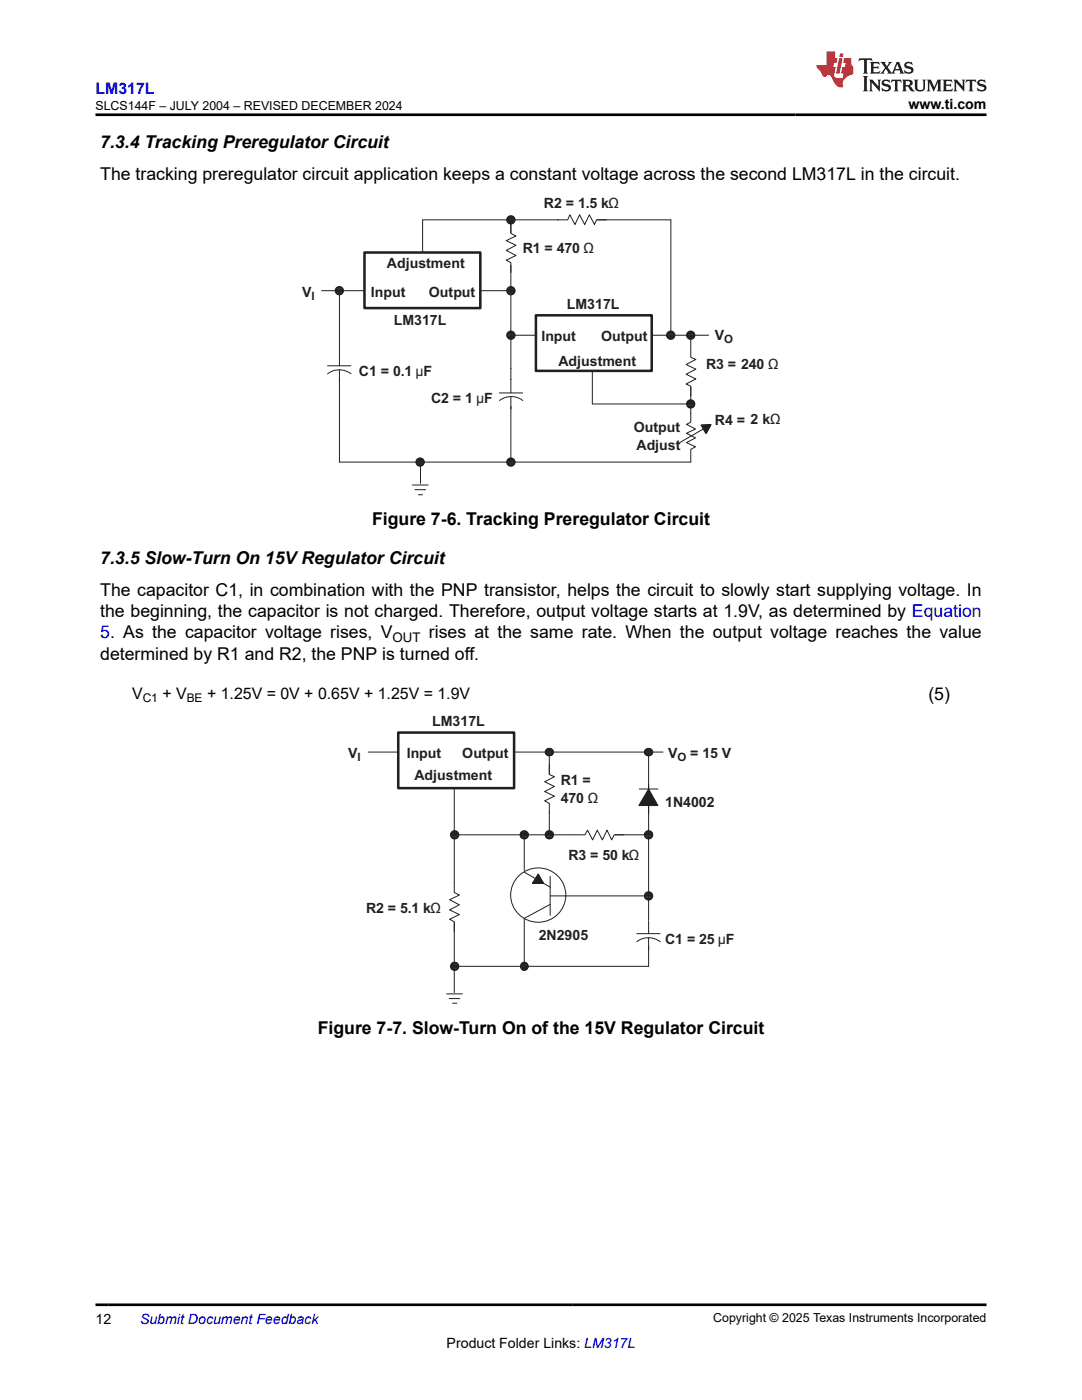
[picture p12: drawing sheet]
<svg xmlns="http://www.w3.org/2000/svg" width="216mm" height="279mm" viewBox="0 0 216 279" stroke-linecap="round" stroke-linejoin="round" font-family="sans-serif">
<path d="M72.7 50.4h23.1v11.1h-23.1z" fill="none" stroke="#231e21" stroke-width=".51"/>
<g fill="none" stroke="#231e21" stroke-width=".2">
<path d="M64.2 58h8.5M67 58.3h1.4M67 58.2h1.4M67 57.8h1.4M67 57.9h1.4M67.1 58.4h1.2M67.1 57.7h1.2M67.1 58.5h1.1M67.1 57.5h1.1M67.3 58.7h.9M67.3 57.4h.9M67.7 58.3v15.3"/>
<path d="M95.8 58h7M101.3 44.1h1.4M101.3 44h1.4M101.3 43.6h1.4M101.3 43.7h1.4M101.3 58.3h1.4M101.3 58.2h1.4M101.3 57.8h1.4M101.3 57.9h1.4M101.3 44.2h1.3M101.3 43.5h1.3M101.3 58.4h1.3"/>
<path d="M101.3 57.7h1.3M101.4 44.4h1.1M101.4 43.4h1.1M101.4 58.5h1.1M101.4 57.5h1.1M101.5 44.5h.9M101.5 43.2h.9M101.5 58.7h.9M101.5 57.4h.9M101.9 43.9v2.9M101.9 52.9v39.3M111.4 43.9h-27.1v6.5"/>
<path d="M119.1 43.9h14.8v22.7M67.7 75.1v17.1h70.1M101.2 66.9h5.8M101.3 67.2h1.4M101.3 67.1h1.4M101.3 66.7h1.4M101.3 66.8h1.4M101.3 67.3h1.3M101.3 66.6h1.3M101.4 67.4h1.1M101.4 66.4h1.1M101.5 67.6h.9"/>
<path d="M101.5 66.3h.9M118.2 74.1v6.5h20.4M130 66.9h11.4M133.1 67.2h1.4M133.1 67.1h1.4M133.1 66.7h1.4M133.1 66.8h1.4M133.2 67.3h1.2M133.2 66.6h1.2M133.3 67.4h1.1M133.3 66.4h1.1M133.4 67.6h.9"/>
<path d="M133.4 66.3h.9M137.2 67.2h1.4M137.2 67.1h1.4M137.2 66.7h1.4M137.2 66.8h1.4M137.2 67.3h1.3M137.2 66.6h1.3M137.3 67.4h1.1M137.3 66.4h1.1M137.4 67.6h.9M137.4 66.3h.9M137.8 67.5v1.8"/>
<path d="M137.8 77.1v5.5M83.1 92.5h1.5M83.1 92.4h1.5M83.1 92h1.5M83.1 92.1h1.5M83.2 92.6h1.3M83.2 91.9h1.3M83.3 92.7h1.1M83.3 91.7h1.1M83.5 92.9h.8M83.5 91.6h.8M83.9 92.2v4.3"/>
<path d="M101.3 92.5h1.4M101.3 92.4h1.4M101.3 92h1.4M101.3 92.1h1.4M101.3 92.6h1.3M101.3 91.9h1.3M101.4 92.7h1.1M101.4 91.7h1.1M101.5 92.9h.9M101.5 91.6h.9M137.2 80.9h1.4M137.2 80.8h1.4"/>
<path d="M137.2 80.4h1.4M137.2 80.5h1.4M137.2 81h1.3M137.2 80.3h1.3M137.3 81.1h1.1M137.3 80.1h1.1M137.4 81.3h.9M137.4 80h.9"/>
</g>
<g fill="none" stroke="#231e21" stroke-width=".34">
<circle cx="67.7" cy="58" r=".76"/>
<circle cx="101.9" cy="43.9" r=".76"/>
<circle cx="101.9" cy="58" r=".76"/>
<circle cx="101.9" cy="66.9" r=".76"/>
<circle cx="133.8" cy="66.9" r=".76"/>
<circle cx="137.8" cy="66.9" r=".76"/>
<circle cx="83.8" cy="92.2" r=".76"/>
<circle cx="101.9" cy="92.2" r=".76"/>
<circle cx="137.8" cy="80.6" r=".76"/>
</g>
<path d="M65.4 70.4h4.6v5.1h-4.6z" fill="#fff"/>
<path d="M65.4 73h4.6M67.7 70.4v2.6M67.7 73.8v2.4M70 74.6a3.8 3.8 0 0 0-4.6 0" fill="none" stroke="#231e21" stroke-width=".2"/>
<path d="M136.9 71.2h2v5.9h-2z" fill="#fff"/>
<path d="M137.8 69.4v1.9l1.1 .4-2 1 2 1-2 1 2 .9-2 1 .9 .5v1.9" fill="none" stroke="#231e21" stroke-width=".2"/>
<path d="M113.3 42.9h5.8v2h-5.8z" fill="#fff"/>
<path d="M111.3 43.9h2l.4-1 1 1.9 1-1.9 1 1.9 .9-1.9 1 1.9 .4-.9h2M137.8 82.5v1.8l-.8 .4 1.8 .9-1.8 .9 1.8 .9-1.8 .9 1.8 .9-1 .5v2.5" fill="none" stroke="#231e21" stroke-width=".2"/>
<path d="M140 84.9l1.8-.1-.9 1.7z" fill="#231e21"/>
<path d="M140 84.9l1.8-.1-.9 1.7z" fill="none" stroke="#231e21" stroke-width=".34"/>
<path d="M141.2 85.1l-5.6 3.2" fill="none" stroke="#231e21" stroke-width=".2"/>
<path d="M99.7 75.8h4.6v5.2h-4.6z" fill="#fff"/>
<path d="M99.7 78.4h4.6M101.9 75.7v2.7M101.9 79.2v2.4M104.3 79.9a3.8 3.8 0 0 0-4.6 0" fill="none" stroke="#231e21" stroke-width=".2"/>
<path d="M101 46.6h2v5.8h-2z" fill="#fff"/>
<g fill="none" stroke="#231e21" stroke-width=".2">
<path d="M101.9 44.6v2l1.1 .5-2 .9 2 1-2 1 2 1-2 .9 .9 .5v2M82.3 96.8h3.1M82.8 97.7h2.1M83.5 98.7h.8M73.5 150.1h6.1M90.6 157.5v18.7M102.8 150.1h29.5M108.9 150.3h1.5M108.9 149.8h1.5M108.9 150h1.5M109 150.5h1.3M109 149.8h1.3"/>
<path d="M109.1 150.6h1.1M109.1 149.7h1.1M109.2 150.8h.9M109.2 149.5h.9M109.6 150.9v5.1M128.7 150.3h1.5M128.7 149.8h1.5M128.7 150h1.5M128.7 150.5h1.4M128.7 149.8h1.4M128.8 150.6h1.2M128.8 149.7h1.2"/>
<path d="M129 150.8h.8M129 149.5h.8M129.4 150.6v36.2M90 166.6h24.7M90 166.9h1.4M90 166.8h1.5M90 166.3h1.4M90 166.5h1.5M90.1 167h1.2M90.1 166.2h1.2M90.1 167.1h1.1M90.1 166.1h1.1"/>
<path d="M90.3 167.3h.9M90.3 165.9h.9M103.9 166.9h1.5M103.9 166.8h1.5M103.9 166.3h1.5M103.9 166.5h1.5M103.9 167h1.4M103.9 166.2h1.4M104 167.1h1.1M104 166.1h1.1M104.2 167.3h.8M104.2 165.9h.8"/>
<path d="M104.6 166.6v7.1M104.6 174.1l5.3 3M107.4 174.5l-1.1 1.8h2.1h-2.1h2.1l-1-1.8-1.1 1.8M108.9 166.9h1.5M108.9 166.8h1.5M108.9 166.3h1.5M108.9 166.5h1.5M109 167h1.3M109 166.2h1.3M109.1 167.1h1.1M109.1 166.1h1.1M109.2 167.3h.9"/>
<path d="M109.2 165.9h.9M109.6 162.1v4.5M109.8 178.8h20.4M109.8 174.9v7.8M119.3 166.6h10.9M128.7 179h1.4M128.7 179h1.5M128.7 178.5h1.4M128.7 178.7h1.5M128.7 166.9h1.5M128.7 166.8h1.5M128.7 166.3h1.5"/>
<path d="M128.7 166.5h1.5M128.7 179.2h1.3M128.7 178.5h1.3M128.7 167h1.4M128.7 166.2h1.4M128.8 179.3h1.1M128.8 178.3h1.1M128.8 167.1h1.2M128.8 166.1h1.2M129 179.5h.8M129 178.2h.8M129 167.3h.8"/>
<path d="M129 165.9h.8M89.1 198.4h3.2M89.6 199.3h2.1M90 193.1h1.4M90 192.9h1.5M90 192.6h1.4M90 192.7h1.5M90.1 193.2h1.2M90.1 192.4h1.2M90.1 193.4h1.1M90.1 192.3h1.1M90.3 193.4h.9"/>
<path d="M90.3 192.2h.9M90.6 182.3v15.8M103.9 193.1h1.5M103.9 192.6h1.5M103.9 193h1.5M103.9 192.8h1.5M104 193.3h1.3M104 192.5h1.3M104.1 193.4h1.1M104.1 192.3h1.1M104.3 193.5h.7M104.3 192.3h.7"/>
<path d="M109.8 180.5l-5.2 2.8v9.6M129.4 188.8v4.1h-39.4M90.3 200.2h.9"/>
<circle cx="107.4" cy="178.6" r="5.5"/>
</g>
<path d="M106.9 62.9h23.1v11.1h-23.1z" fill="none" stroke="#231e21" stroke-width=".51"/>
<g fill="none" stroke="#231e21" stroke-width=".34">
<circle cx="109.6" cy="150.1" r=".72"/>
<circle cx="129.4" cy="150.1" r=".72"/>
<circle cx="90.7" cy="166.6" r=".76"/>
<circle cx="104.6" cy="166.6" r=".76"/>
<circle cx="109.6" cy="166.6" r=".76"/>
<circle cx="129.4" cy="178.8" r=".76"/>
<circle cx="129.4" cy="166.6" r=".76"/>
<circle cx="90.7" cy="192.9" r=".76"/>
<circle cx="104.6" cy="192.8" r=".72"/>
</g>
<path d="M107.4 174.5l1 1.8h-2.1z" fill="#231e21"/>
<path d="M107.4 174.5l1 1.8h-2.1z" fill="none" stroke="#231e21" stroke-width=".2"/>
<path d="M129.4 157.5l1.9 3.3h-3.8z" fill="#231e21"/>
<path d="M127.6 157.5h3.7M129.4 157.5l1.9 3.3h-3.8zM129.4 156.6v5.9" fill="none" stroke="#231e21" stroke-width=".2"/>
<path d="M89.7 178.1h2v5.9h-2z" fill="#fff"/>
<path d="M90.6 176.2v1.9l1.1 .5-2 1 2 1-2 1 2 .9-2 1 .9 .5v1.9" fill="none" stroke="#231e21" stroke-width=".2"/>
<path d="M108.7 154.5h1.9v5.8h-1.9z" fill="#fff"/>
<path d="M109.6 152.5v2.1l1 .4-1.9 1 1.9 1-1.9 1 1.9 .9-1.9 .9 .9 .5v2" fill="none" stroke="#231e21" stroke-width=".2"/>
<path d="M116.7 165.7h5.9v1.9h-5.9z" fill="#fff"/>
<path d="M114.8 166.6h1.9l.5-.9 1 1.9 1-1.9 1 1.9 .9-1.9 1 1.9 .5-1h1.9" fill="none" stroke="#231e21" stroke-width=".2"/>
<path d="M127.1 183.7h4.7v5.2h-4.7z" fill="#fff"/>
<path d="M127.1 187.9a3.8 3.8 0 0 1 4.7 .1M127.1 186.3h4.6M129.4 183.7v2.6M129.4 187.2v2.3" fill="none" stroke="#231e21" stroke-width=".2"/>
<path d="M79.5 146.2h23.1v11.1h-23.1z" fill="none" stroke="#231e21" stroke-width=".51"/>
<path d="M171.5 11.6l-.2 .6 .5-.2h.6v.1v2.2l-.2 .4h1l-.2-.4v-2.2v-.1h.5l.6 .2-.2-.6zM173.6 12.4l.2 .3v1.6l-.2 .4h1.9l.1-.6a1.08 1.08 0 0 1-1.3 .2v-.7h.6l.4 .2v-.7l-.4 .2h-.6v-.5l.2-.2a1 1 0 0 1 1 .3l-.1-.5zM175.7 12.4l.9 1.1-1 1.2h.9l-.2-.2 .5-.8 .4 .8-.2 .2h1.6l-.2-.2 .2-.5h.9l.1 .5-.1 .2h.9l-.2-.4-.8-1.9h-.5l-.9 2.1-.9-1.1 .9-1h-.8l.2 .2-.4 .6-.4-.6 .2-.2zM179 12.8l.4 1h-.7zM180.7 12.5a.65 .65 0 0 0-.2 .7 .65 .65 0 0 0 .6 .5l.6 .1 .1 .3a.79 .79 0 0 1-.7 .4 .79 .79 0 0 1-.7-.5l.1 .7 .2-.1a.93 .93 0 0 0 1.1 0 .93 .93 0 0 0 .4-.9 1.46 1.46 0 0 0-1.2-.6l-.1-.3a1.09 1.09 0 0 1 1.2 .2l-.2-.6-.1 .1-.5-.2zM172.2 15.2l.2 .4v2.2l-.2 .4h1l-.2-.4v-2.2l.2-.4zM173.4 15.9l.2 .4v1.5l-.2 .4h.8l-.3-.4 .1-1.3 1.6 1.8v-2l.2-.4h-.7l.1 .2 .1 1.1-1.2-1.3zM176.2 16a.65 .65 0 0 0-.2 .8 .65 .65 0 0 0 .6 .4l.6 .2 .1 .2a.79 .79 0 0 1-.7 .4 .79 .79 0 0 1-.7-.5l.1 .7 .2-.1a.93 .93 0 0 0 1.1 .1 .93 .93 0 0 0 .4-1 1.46 1.46 0 0 0-1.2-.5l-.1-.4a1.09 1.09 0 0 1 1.2 .2l-.1-.6-.2 .1-.5-.1zM177.9 15.9l-.1 .6a.63 .63 0 0 1 .8-.3v1.6l-.3 .4h1l-.2-.4v-1.6a.66 .66 0 0 1 .8 .3l-.1-.6zM180 15.9l.2 .4v1.5l-.2 .4h1l-.2-.2-.1-.7h.5l.1 .2a.79 .79 0 0 0 1.2 .6l-1-.9a.61 .61 0 0 0 .6-.6 .61 .61 0 0 0-.5-.7zM180.8 16.2h.1a.47 .47 0 0 1 .5 .1 .47 .47 0 0 1 .1 .5l-.1 .1-.7 .1zM182.3 15.9l.2 .2a2.27 2.27 0 0 0 .4 2 1.04 1.04 0 0 0 1.7-.7v-1.3l.2-.2h-.8l.2 .4v1.1a.6 .6 0 0 1-.6 .6 .6 .6 0 0 1-.6-.6v-1.1l.3-.4zM184.9 15.9l.2 .4v1.5l-.2 .4h.8l-.3-.4v-1.4l.9 1.9 .9-1.9v1.4l-.3 .4h1l-.2-.4v-1.5l.2-.4h-.8l-.7 1.5-.6-1.5zM188.1 15.9l.2 .4v1.5l-.2 .4h1.9l.1-.6a1.09 1.09 0 0 1-1.3 .2v-.7h.6l.4 .2v-.6l-.4 .2h-.6v-.6l.2-.1a1.01 1.01 0 0 1 1 .3l-.1-.6zM190.2 15.9l.3 .4v1.5l-.3 .4h.8l-.2-.4v-1.3l1.6 1.8v-2l.2-.4h-.7l.2 .2v1.1l-1.2-1.3zM192.8 15.9l-.1 .6a.63 .63 0 0 1 .8-.3v1.6l-.3 .4h1l-.2-.4v-1.6a.66 .66 0 0 1 .8 .3l-.1-.6zM195.2 16a.65 .65 0 0 0-.2 .8 .65 .65 0 0 0 .6 .4l.6 .2 .2 .2a.79 .79 0 0 1-.7 .4 .79 .79 0 0 1-.7-.5l.1 .7 .2-.1a.93 .93 0 0 0 1 .1 .93 .93 0 0 0 .5-1 1.46 1.46 0 0 0-1.3-.5v-.4a1.09 1.09 0 0 1 1.2 .2l-.2-.6-.2 .1-.5-.1z" fill="#231f20"/>
<path d="M164.9 10.3v2.7h-2l.1 .4 .8 1a.95 .95 0 0 0 1 .9 .59 .59 0 0 1 .5-.4 .59 .59 0 0 1 .5 .3l.4 .8a1.59 1.59 0 0 0 2.1 1.4 1.61 1.61 0 0 1 1-2.3l1-.3-.1-1.5a1.59 1.59 0 0 1-.3-1.7h-1.5l-.2 .9h.6l-.2 .9h-.5l-.2 .9v.3l.4 .1-.1 .9h-.7a.73 .73 0 0 1-1-.7l.3-1.5h-.5l.1-.9h.5l.2-.9h-.5v-1.3zM167.4 11.6l-.6 3.1h.7l.6-3.1zM167.6 10.7l-.1 .6h.7l.1-.6z" fill="#ed1c24"/>
<path d="M19.1 22.9h177.8M19.1 260.4h177.8" fill="none" stroke="#000" stroke-width=".53"/>
<g font-size="3.5">
<text x="20" y="29.6">7.3.4 Tracking Preregulator Circuit</text>
<text x="20" y="35.9">The tracking preregulator circuit application keeps a constant voltage across the second LM317L in the circuit.</text>
<text x="74.2" y="104.8">Figure 7-6. Tracking Preregulator Circuit</text>
<text x="20" y="112.6">7.3.5 Slow-Turn On 15V Regulator Circuit</text>
<text x="20" y="118.9">The capacitor C1, in combination with the PNP transistor, helps the circuit to slowly start supplying voltage. In</text>
<text x="20" y="123.2">the beginning, the capacitor is not charged. Therefore, output voltage starts at 1.9V, as determined by Equation</text>
<text x="20" y="131.6">determined by R1 and R2, the PNP is turned off.</text>
<text x="85.6" y="127.4">rises at the same rate. When the output voltage reaches the value</text>
<text x="185.2" y="139.7">(5)</text>
<text x="63.4" y="206.3">Figure 7-7. Slow-Turn On of the 15V Regulator Circuit</text>
</g>
<text font-size="3.5" fill="#00f" x="20" y="127.4">5. As the capacitor voltage rises, V</text>
<text font-size="3.2" fill="#00f" x="19.1" y="18.7">LM317L</text>
<g font-size="3.2">
<text x="26.4" y="139.5">V</text>
<text x="32.4" y="139.5">+ V</text>
<text x="41.3" y="139.5">+ 1.25V = 0V + 0.65V + 1.25V = 1.9V</text>
</g>
<g font-size="2.8">
<text x="181.3" y="21.8">www.ti.com</text>
<text x="19.1" y="264.2">12</text>
<text x="89.1" y="269">Product Folder Links: LM317L</text>
</g>
<g font-size="2.8" fill="#231e21">
<text x="108.5" y="41.6">R2 = 1.5 kΩ</text>
<text x="77.2" y="53.4">Adjustment</text>
<text x="104.3" y="50.4">R1 = 470 Ω</text>
<text x="60.3" y="59.2">V</text>
<text x="74" y="59.2">Input</text>
<text x="85.6" y="59.2">Output</text>
<text x="78.6" y="65">LM317L</text>
<text x="113.1" y="61.6">LM317L</text>
<text x="108" y="68">Input</text>
<text x="120" y="68">Output</text>
<text x="142.7" y="67.9">V</text>
<text x="71.6" y="74.9">C1 = 0.1 µF</text>
<text x="111.4" y="73.1">Adjustment</text>
<text x="140.9" y="73.6">R3 = 240 Ω</text>
<text x="86" y="80.4">C2 = 1 µF</text>
<text x="126.5" y="86.2">Output</text>
<text x="127" y="89.8">Adjust</text>
<text x="142.7" y="84.9">R4 = 2 kΩ</text>
<text x="86.2" y="144.9">LM317L</text>
<text x="69.5" y="151.3">V</text>
<text x="81.2" y="151.3">Input</text>
<text x="82.7" y="155.8">Adjustment</text>
<text x="92.3" y="151.3">Output</text>
<text x="133.3" y="151.2">V</text>
<text x="137.7" y="151.2">= 15 V</text>
<text x="111.9" y="156.7">R1 =</text>
<text x="111.9" y="160.3">470 Ω</text>
<text x="132.7" y="161.1">1N4002</text>
<text x="113.4" y="171.6">R3 = 50 kΩ</text>
<text x="73" y="182.2">R2 = 5.1 kΩ</text>
<text x="107.5" y="187.5">2N2905</text>
<text x="132.7" y="188.4">C1 = 25 µF</text>
</g>
<text font-size="2.8" fill="#00f" x="27.9" y="264.2">Submit Document Feedback</text>
<text font-size="2.6" x="78.3" y="128.1">OUT</text>
<g font-size="2.5">
<text x="19" y="21.9">SLCS144F – JULY 2004 – REVISED DECEMBER 2024</text>
<text x="142.3" y="263.9">Copyright © 2025 Texas Instruments Incorporated</text>
</g>
<g font-size="2.4">
<text x="28.5" y="140.2">C1</text>
<text x="37.2" y="140.2">BE</text>
</g>
<g font-size="2.3" fill="#231e21">
<text x="62.1" y="59.8">I</text>
<text x="144.5" y="68.5">O</text>
<text x="71.3" y="151.9">I</text>
<text x="135.2" y="151.8">O</text>
</g>
</svg>
